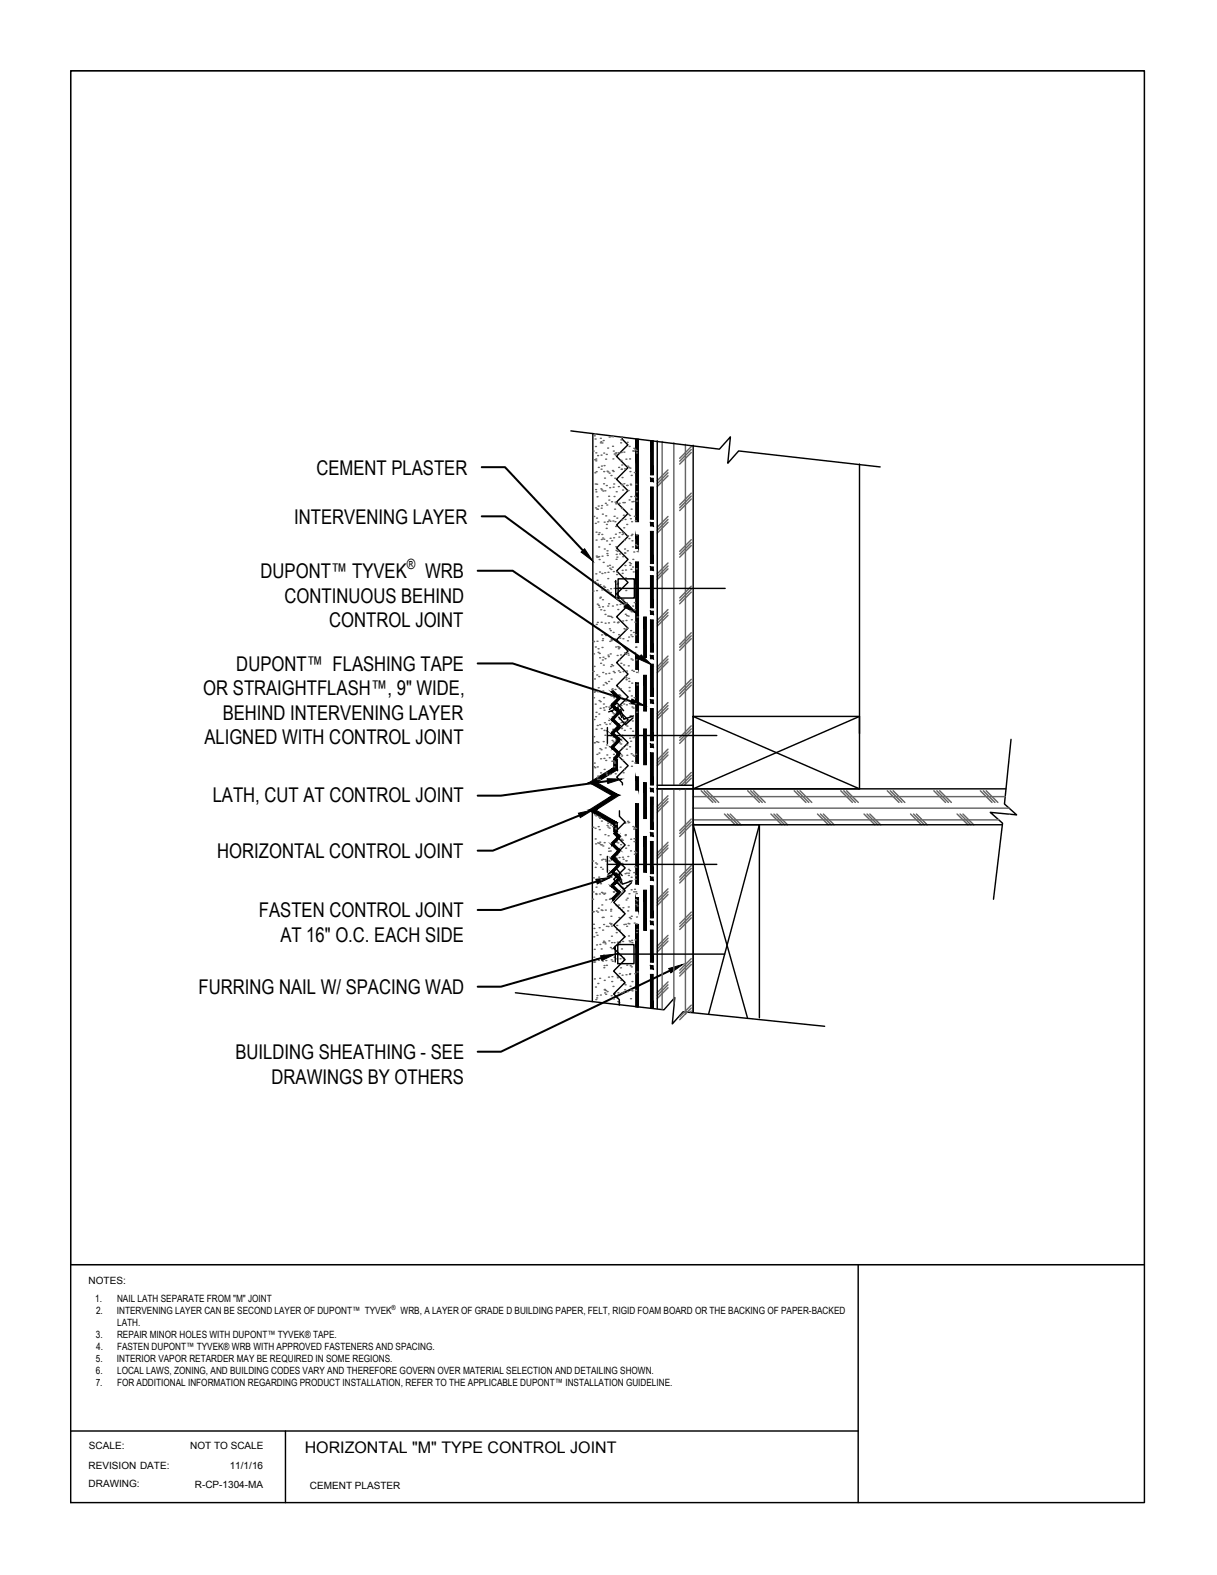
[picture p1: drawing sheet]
<svg xmlns="http://www.w3.org/2000/svg" width="216mm" height="279mm" viewBox="0 0 216 279" stroke-linecap="round" stroke-linejoin="round" font-family="sans-serif">
<!-- layer: .ATI-DETAIL -->
<g fill="none" stroke="#000" stroke-width=".25">
<path d="M101.3 76.4l26.3 3.3 2-2.2-.5 4.7 1.9-2.2 25.1 2.8M105.2 76.9v61.9M110.4 77.6v.3l1 1-2 2 2 2.1-2 2 2 2-2 2.1 2 2-2 2 2 2.1-2 2 2 2-2 2.1 2 2-2 2.1 2 2-2 2 2 2-2 2.1 2 2-2 2 2 2.1-2 2 2 2-2 2.1 2 2-2 2 2 2.1-2 2 2 2-2 2.1 1 1v.3M116.6 78.2v100.7M123 79v100.6v-33.3h11.7v34.3M152.5 82.3v47.8M109.2 104.4h19.4M109.2 103v2.8M109.7 102.7h2.8v3.4h-2.8zM107.8 129.1v2.8M107.8 130.5h19.4M108 126.3l1.7-.7 .6 1.7"/>
<path d="M108.1 125.8l1.4-1.1 1.1 1.4M108.5 126.2h.1M109.8 127.2l1.1 1.4 1.4-1.3M110.1 125.9l.6 1.7 1.7-.6M111.9 127.1h.1M116.6 139.3h6.4M123 127.1h29.5v12.8h-29.5zM123 127.1l29.5 12.8M152.5 127.1l-29.5 12.8h-6.4M178.4 139.9h-55.4v6.4M179.4 131.2l-1.2 11.4 2.2 2-4.7-.5 2.2 1.9-1.7 13.5M105.1 143.7v34"/>
<path d="M107.7 155.5l1.7-.6 .7 1.7M107.8 153.3h19.4M107.8 151.9v2.8M107.9 155.1l1.3-1.1 1.2 1.3M108.2 155.4h.1M109.5 156.5l1.2 1.3 1.3-1.2M109.8 155.1l.6 1.8 1.7-.6M109.9 143.8v1l1 1-2 2.1 2 2-2 2 2 2.1-2 2 2 2-2 2.1 2 2-2 2 2 2.1-2 2 2 2-2 2.1 2 2-2 2 1 1v1M111.7 156.3h.1M123 146.3l9.6 34.3M123 146.3h54.8M134.7 146.3l-9 33.5"/>
<path d="M91.4 176.1l26.4 3 1.9-2.1-.4 4.6 1.9-2.1 25.1 2.6M109.1 169.3h19.5M109.1 167.8v2.9M109.6 167.6h2.9v3.3h-2.9zM113 178.6h.1"/>
</g>
<!-- layer: -ATI-WRB -->
<path d="M115.4 78.2h.5M115.6 178.9h.1" fill="none" stroke="#000" stroke-width=".18"/>
<g fill="#000" stroke="#000" stroke-width=".18">
<path d="M115.4 94.3v5.7h.5zM115.4 94.3h.5v5.7z"/>
<path d="M115.4 92.7v.6h.5zM115.4 92.7h.5v.6z"/>
<path d="M115.4 86.4v5.7h.5zM115.4 86.4h.5v5.7z"/>
<path d="M115.4 84.8v.6h.5zM115.4 84.8h.5v.6z"/>
<path d="M115.4 78.2v6.1h.5zM115.4 78.2h.5v6.1z"/>
<path d="M115.4 116.3v.6h.5zM115.4 116.3h.5v.6z"/>
<path d="M115.4 110v5.7h.5zM115.4 110h.5v5.7z"/>
<path d="M115.4 108.4v.6h.5zM115.4 108.4h.5v.6z"/>
<path d="M115.4 102.1v5.7h.5zM115.4 102.1h.5v5.7z"/>
<path d="M115.4 100.6v.6h.5zM115.4 100.6h.5v.6z"/>
<path d="M115.4 133.5v5.8h.5zM115.4 133.5h.5v5.8z"/>
<path d="M115.4 132v.6h.5zM115.4 132h.5v.6z"/>
<path d="M115.4 125.7v5.7h.5zM115.4 125.7h.5v5.7z"/>
<path d="M115.4 124.1v.6h.5zM115.4 124.1h.5v.6z"/>
<path d="M115.4 117.8v5.7l.5 .1zM115.4 117.8h.5v5.8z"/>
<path d="M115.4 155.6v.6h.5zM115.4 155.6h.5v.6z"/>
<path d="M115.4 149.3v5.7h.5zM115.4 149.3h.5v5.7z"/>
<path d="M115.4 147.7v.6h.5zM115.4 147.7h.5v.6z"/>
<path d="M115.4 141.4v5.7h.5zM115.4 141.4h.5v5.7z"/>
<path d="M115.4 139.9v.5h.5zM115.4 139.9h.5v.5z"/>
<path d="M115.4 172.9v6h.5zM115.4 172.9h.5v6z"/>
<path d="M115.4 171.3v.6h.5zM115.4 171.3h.5v.6z"/>
<path d="M115.4 165v5.7h.5zM115.4 165h.5v5.7z"/>
<path d="M115.4 163.4v.6h.5zM115.4 163.4h.5v.6z"/>
<path d="M115.4 157.1v5.7h.5zM115.4 157.1h.5v5.7z"/>
</g>
<!-- layer: .ATI-TEXT -->
<path d="M103.1 97.9l.6-.5 1.5 2.1zM111.2 107l1.8 1.9-2.3-1.2zM113.7 116.2l1.9 1.8-2.3-1.1zM107.7 138.1l2.6 .1-2.5 .8zM112.1 124l2.3 1.2-2.5-.4zM102.6 144.3l2.6-.6-2.3 1.3zM105.7 156l2.6-.3-2.3 1.1zM106.5 169.6l2.6-.3-2.3 1.1zM118.6 171.8l2.6-.7-2.2 1.5z" fill="#000" stroke="#000" stroke-width=".18"/>
<path d="M85.5 91.6h4.1l21.3 15.7M85.5 82.9h4.1l13.8 14.7M84.7 117.7h6.2l21.1 6.7M84.7 101.2h6.2l22.6 15.3M107.8 138.6l-18.9 2.5h-4.2M102.8 144.7l-15.4 6.2h-2.7M105.8 156.4l-16.9 5h-4.2M106.7 170l-17.8 5h-4.2M118.8 172.2l-29.9 14.4h-4.2" fill="none" stroke="#000" stroke-width=".36"/>
<!-- layer: .ATI-DETAIL -->
<g fill="#000" stroke="#000" stroke-width=".18">
<path d="M112.8 94.9v2.4h.5zM112.8 94.9h.5v2.4z"/>
<path d="M112.8 77.9v14.6h.5zM112.8 77.9h.5v14.6z"/>
<path d="M112.8 116.4v2.4h.5zM112.8 116.4h.5v2.4z"/>
<path d="M112.8 99.7v14.3h.5zM112.8 99.7h.5v14.3z"/>
<path d="M108.4 125l.3 .3 1-1.6zM109.7 123.7l.3 .3-1.3 1.3z"/>
<path d="M109.7 131.1l-1.2 1.3 .2 .3zM109.7 131.1l.3 .3-1.3 1.3z"/>
<path d="M108.5 129.9l.2 .3 1-1.5zM109.7 128.7l.3 .3-1.3 1.2z"/>
<path d="M109.7 126.2l-1.2 1.3 .3 .2zM109.7 126.2l.3 .3-1.2 1.2z"/>
<path d="M109 134.4v.3h.4zM109 134.4h.4v.3z"/>
<path d="M109.1 134.2l.3 .3 .3-.9zM109.7 133.6l.3 .3-.6 .6z"/>
<path d="M108.5 132.7l1.2 1.2 .3-.3zM108.5 132.7l.2-.3 1.3 1.2z"/>
<path d="M108.5 130.2l1.2 1.2 .3-.3zM108.5 130.2l.2-.3 1.3 1.2z"/>
<path d="M108.5 127.7l1.2 1.3 .3-.3zM108.5 127.7l.3-.2 1.2 1.2z"/>
<path d="M109 125.8l.7 .7 .3-.3zM109.3 125.5l.7 .7-1-.4zM108.4 125.3l.6 .5 .3-.3zM108.7 125l.6 .5-.9-.2z"/>
<path d="M108.5 122.8l1.2 1.2 .3-.3zM108.5 122.8l.3-.3 1.2 1.2z"/>
<path d="M112.8 121.1v14.3h.5zM112.8 121.1h.5v14.3z"/>
<path d="M108.7 157l-.3 .3 1.6 .9zM108.4 157.3l1.6 .9-.3 .3z"/>
<path d="M108.7 149.5l-.2 .3 1.5 1zM108.5 149.8l1.5 1-.3 .3z"/>
<path d="M108.7 152l-.2 .3 1.5 1zM108.5 152.3l1.5 1-.3 .3z"/>
<path d="M108.5 154.8l1.5 1-1.2-1.3zM108.5 154.8l1.5 1-.3 .2z"/>
<path d="M108.9 146.3v1.2h.7zM108.9 146.3l.7-.3v1.5zM104.5 143.7l4.4 2.6 .7-.3zM104.5 143.7h1.2l3.9 2.3zM104.5 143.7h1.2l2.9-2.6zM105.7 143.7l2.9-2.6h1.2zM104.5 138.8l4.1 2.3h1.2zM104.5 138.8h1.3l4 2.3zM104.5 138.8h1.3l3.1-2.6zM105.8 138.8l3.1-2.6 .7 .4zM108.9 134.7v1.5l.7 .4zM108.9 134.7h.7v1.9z"/>
<path d="M109.4 147.7l-.3 .3 .9 .3zM109.1 148l.9 .3-.3 .3z"/>
<path d="M109 147.5l.4 .3v-.3zM109 147.5l.4 .3h-.4z"/>
<path d="M109.7 155.7l-.4 1 .7-.7zM109 156.4l.7-.7-.4 1zM109 156.4l-.3 .9 .6-.6zM108.4 157l.6-.6-.3 .9z"/>
<path d="M109.7 148.3l-1 1.5 1.3-1.2zM108.5 149.5l1.2-1.2-1 1.5z"/>
<path d="M109.7 150.8l-1 1.5 1.3-1.2zM109.7 150.8l-1 1.5-.2-.3z"/>
<path d="M109.7 153.3l-.9 1.5 1.2-1.3zM109.7 153.3l-.9 1.5-.3-.3z"/>
<path d="M109.7 158.2l-.9 1.5 1.2-1.2zM108.5 159.4l1.2-1.2-.9 1.5z"/>
<path d="M112.8 142.6v14.3h.5zM112.8 142.6h.5v14.3z"/>
<path d="M112.8 137.8v2.4h.5zM112.8 137.8h.5v2.4z"/>
<path d="M112.8 164v14.6h.5zM112.8 164h.5v14.6z"/>
<path d="M112.8 159.2v2.4h.5zM112.8 159.2h.5v2.4z"/>
</g>
<path d="M112.8 77.9h.5" fill="none" stroke="#000" stroke-width=".18"/>
<!-- layer: .ATI-HATCH -->
<g fill="none" stroke="#666" stroke-width=".25">
<path d="M105.4 77.3h.1M105.6 77h.1M105.6 77.9h.1M105.6 79.2h.1M106.5 77.8h.1M106.5 78.6h.1M106.6 78.4h.1M106.8 78.6h.1M107 78.2h.1M107.8 79.5h.1M108.1 77.5h.1M108.4 77.4h.1"/>
<path d="M108.7 79.2h.1M108.7 77.5h.1M110.1 78.6h.1M110.1 78h.1M110.3 77.6h.1M111.3 78.5h.1M111.6 79.2h.1M112.2 80h.1M112.4 79.5h.1M112.6 79.7h.1M112.9 79.9h.1M117.5 78.3v61"/>
<path d="M119.5 78.6v60.7M121.6 78.8v60.5M122.6 79.2l-2 2.1M122.6 79.7l-2 2.1M105.2 80h.1M105.3 91.6h.1M105.5 81.6h.1M105.5 83.9h.1M105.6 85.9h.1M105.6 92.8h.1M105.6 90.1h.1M105.7 86.9h.1"/>
<path d="M105.7 81.4h.1M105.7 80.3h.1M105.7 81.8h.1M105.7 87.3h.1M105.7 95.8h.1M105.7 94.4h.1M105.8 83.7h.1M105.8 98.6h.1M105.8 91.9h.1M105.8 85.9h.1M105.8 98.8h.1M105.8 90.3h.1"/>
<path d="M105.9 88.1h.1M106 90.3h.1M106 80.8h.1M106 98.8h.1M106.1 92.6h.1M106.1 89.8h.1M106.1 94.8h.1M106.1 82.9h.1M106.2 97h.1M106.2 98.7h.1M106.3 94.5h.1M106.3 99.3h.1"/>
<path d="M106.6 86.7h.1M106.6 80.7h.1M106.6 83.2h.1M106.7 90.2h.1M106.7 95.7h.1M106.7 82.7h.1M106.7 89.7h.1M106.7 86.9h.1M106.8 94.8h.1M106.8 98.7h.1M106.9 91.2h.1M106.9 95.4h.1"/>
<path d="M106.9 87.1h.1M107 99.8h.1M107.1 85.8h.1M107.1 80.4h.1M107.1 83.7h.1M107.1 95.7h.1M107.2 82.6h.1M107.2 92.6h.1M107.2 97.4h.1M107.2 84.8h.1M107.3 87.1h.1M107.4 89.3h.1"/>
<path d="M107.4 81.5h.1M107.5 91.5h.1M107.5 93.7h.1M107.6 80.6h.1M107.6 86.1h.1M107.6 93h.1M107.6 96h.1M107.6 89.6h.1M107.7 98.2h.1M107.7 83.6h.1M107.7 97.7h.1M107.7 98.5h.1"/>
<path d="M107.8 92.5h.1M107.8 83.7h.1M108 88h.1M108 88.7h.1M108 92.3h.1M108.1 83.9h.1M108.1 96.6h.1M108.2 86.5h.1M108.2 92.5h.1M108.2 95.5h.1M108.4 84.4h.1M108.5 89h.1"/>
<path d="M108.5 95.9h.1M108.6 83.5h.1M108.7 81.4h.1M108.7 92.4h.1M108.8 86.4h.1M108.8 83.6h.1M108.8 80h.1M108.9 95.4h.1M108.9 85.9h.1M108.9 88.1h.1M108.9 91.6h.1M109 80.5h.1"/>
<path d="M109 90.3h.1M109.1 84.8h.1M109.1 92.5h.1M109.1 89.1h.1M109.1 80.4h.1M109.2 94.8h.1M109.2 80.7h.1M109.2 93.4h.1M109.2 97h.1M109.2 89.4h.1M109.3 97.6h.1M109.3 99.2h.1"/>
<path d="M109.3 80.3h.1M109.3 98.3h.1M109.3 87.2h.1M109.3 89.3h.1M109.4 91.9h.1M109.4 98.8h.1M109.5 97.8h.1M109.7 86.3h.1M109.7 80.3h.1M109.7 82.9h.1M109.8 95.3h.1M109.8 89.3h.1"/>
<path d="M109.9 94.5h.1M109.9 98.3h.1M110.2 81.7h.1M110.2 80.3h.1M110.2 83.3h.1M110.2 85.9h.1M110.3 90.1h.1M110.3 82.5h.1M110.3 92.2h.1M110.3 90.2h.1M110.4 84.7h.1M110.4 94.8h.1"/>
<path d="M110.4 94.4h.1M110.4 86.1h.1M110.4 86.9h.1M110.5 98.7h.1M110.5 89.2h.1M110.6 91.4h.1M110.6 94.6h.1M110.7 93.6h.1M110.7 80.2h.1M110.7 85.8h.1M110.7 95.8h.1M110.8 89.2h.1"/>
<path d="M110.8 98.1h.1M110.8 83.2h.1M110.8 97.4h.1M110.9 92.1h.1M111 81.5h.1M111.2 86.1h.1M111.2 93h.1M111.3 86.1h.1M111.3 97.7h.1M111.3 82.7h.1M111.4 95.1h.1M111.4 87h.1"/>
<path d="M111.5 91.3h.1M111.5 82.9h.1M111.6 95.6h.1M111.6 88.7h.1M111.6 99.8h.1M111.7 81.4h.1M111.7 91.4h.1M111.8 83.7h.1M111.8 83h.1M111.8 85.9h.1M111.8 92h.1M111.9 100h.1"/>
<path d="M111.9 86h.1M111.9 88.1h.1M112 90.3h.1M112 95h.1M112 84.3h.1M112 92.5h.1M112.1 89h.1M112.1 94.8h.1M112.1 95.9h.1M112.2 97h.1M112.3 99.2h.1M112.3 89h.1"/>
<path d="M112.4 80h.1M112.4 97.9h.1M112.5 91.6h.1M112.5 83.8h.1M112.6 88.1h.1M112.7 92.4h.1M112.7 96.6h.1M112.8 88.3h.1M112.8 85.9h.1M112.9 94.9h.1M112.9 80.3h.1M112.9 87.2h.1"/>
<path d="M112.9 88.9h.1M113 96.8h.1M113 97.8h.1M118.5 83.4l-1.9 1.9M118.5 91.6l-1.9 1.9M118.5 99.9l-1.9 1.9M118.5 83.9l-1.9 1.9M118.5 92.1l-1.9 2M118.5 84.4l-1.9 1.9M118.5 92.7l-1.9 1.9M122.6 88.5l-2 2.1M122.6 87.5l-2 2.1"/>
<path d="M122.6 95.7l-2 2.1M122.6 88l-2 2.1M122.6 96.3l-2 2M122.6 80.3l-2 2M122.6 96.8l-2 2M105.2 119.1h.1M105.2 104.9h.1M105.2 113.8h.1M105.3 116h.1M105.3 113.8h.1M105.4 118.2h.1M105.5 103.2h.1"/>
<path d="M105.6 114.8h.1M105.7 101.8h.1M105.8 110.8h.1M105.8 104.8h.1M105.9 119.7h.1M105.9 113.8h.1M105.9 102.9h.1M106 103.5h.1M106 107.2h.1M106 110.4h.1M106.1 111.5h.1M106.1 115.1h.1"/>
<path d="M106.1 115.7h.1M106.2 107.4h.1M106.3 107.7h.1M106.3 115.9h.1M106.4 101.5h.1M106.4 116.7h.1M106.4 106.1h.1M106.4 103.7h.1M106.5 105.9h.1M106.5 117.7h.1M106.6 108.2h.1M106.7 110.4h.1"/>
<path d="M106.7 112.6h.1M106.8 104.7h.1M106.8 101.7h.1M106.8 114.9h.1M106.8 113.6h.1M106.9 117.1h.1M106.9 107.6h.1M106.9 106.4h.1M106.9 113.3h.1M106.9 119.3h.1M107 116.6h.1M107 118h.1"/>
<path d="M107.1 104h.1M107.2 108.3h.1M107.2 112.5h.1M107.3 101.6h.1M107.3 104.2h.1M107.3 109h.1M107.3 116.8h.1M107.4 110.6h.1M107.4 119.5h.1M107.4 112.7h.1M107.7 104.6h.1M107.8 100.4h.1"/>
<path d="M107.8 102.6h.1M107.8 107.5h.1M107.8 109.3h.1M107.9 101.5h.1M107.9 116.2h.1M107.9 104.9h.1M107.9 116.5h.1M107.9 110.5h.1M108 107.1h.1M108 119.5h.1M108 109.3h.1M108.1 111.6h.1"/>
<path d="M108.1 100.3h.1M108.2 100.8h.1M108.2 113.8h.1M108.3 116h.1M108.3 111.9h.1M108.3 105.1h.1M108.3 118.2h.1M108.3 104.4h.1M108.3 109.4h.1M108.4 101h.1M108.4 113.4h.1M108.4 113.7h.1"/>
<path d="M108.5 117.9h.1M108.5 109.5h.1M108.6 100.6h.1M108.6 107.5h.1M108.7 118.1h.1M108.8 112.2h.1M108.8 119.1h.1M108.8 101.4h.1M108.9 110.4h.1M108.9 104.4h.1M109 119.3h.1M109 113.3h.1"/>
<path d="M109.1 103.2h.1M109.2 114.8h.1M109.4 101.5h.1M109.4 101.9h.1M109.4 107.3h.1M109.4 106.2h.1M109.4 103.7h.1M109.5 116.3h.1M109.5 105.9h.1M109.5 110.5h.1M109.6 103.5h.1M109.6 110.4h.1"/>
<path d="M109.6 108.1h.1M109.6 114.7h.1M109.6 106.4h.1M109.7 110.4h.1M109.7 115.1h.1M109.7 119h.1M109.7 112.6h.1M109.8 114.9h.1M109.8 114.8h.1M109.9 104.3h.1M109.9 117h.1M110 119.3h.1"/>
<path d="M110 113.2h.1M110 107.2h.1M110 106.1h.1M110.1 116.2h.1M110.1 117.7h.1M110.4 101.2h.1M110.4 101.7h.1M110.5 110.2h.1M110.5 106.4h.1M110.5 113.3h.1M110.5 119.1h.1M110.6 118h.1"/>
<path d="M110.7 107.3h.1M110.7 111.5h.1M110.8 115.8h.1M110.9 100.3h.1M110.9 111.7h.1M110.9 107.1h.1M110.9 109h.1M110.9 102.5h.1M111 101.1h.1M111 104.8h.1M111 116.1h.1M111.1 110.1h.1"/>
<path d="M111.1 107h.1M111.1 119h.1M111.2 109.2h.1M111.2 111.4h.1M111.3 113.7h.1M111.4 115.9h.1M111.4 109.3h.1M111.5 118.1h.1M111.5 116.2h.1M111.5 113h.1M111.7 100.3h.1M111.8 108.3h.1"/>
<path d="M111.9 111.9h.1M111.9 112.6h.1M111.9 101h.1M111.9 116.9h.1M112 109.9h.1M112 108.5h.1M112.1 118.9h.1M112.1 112.9h.1M112.2 117.1h.1M112.2 100.6h.1M112.2 107.5h.1M112.3 101.5h.1"/>
<path d="M112.4 112.2h.1M112.4 119.1h.1M112.5 106.9h.1M112.6 108.1h.1M112.6 115.9h.1M112.6 110.4h.1M112.7 112.6h.1M112.8 114.8h.1M112.9 117.1h.1M112.9 100.9h.1M112.9 119.3h.1M113 109.5h.1"/>
<path d="M118.5 108.1l-1.9 2M118.5 116.4l-1.9 1.9M118.5 100.4l-1.9 1.9M118.5 108.7l-1.9 1.9M118.5 116.9l-1.9 1.9M118.5 100.9l-1.9 1.9M118.5 109.2l-1.9 1.9M118.5 117.4l-1.9 1.9M122.6 104l-2 2.1M122.6 112.3l-2 2M122.6 104.5l-2 2.1M122.6 112.8l-2 2"/>
<path d="M122.6 105l-2 2.1M122.6 113.3l-2 2.1M105.3 131.7h.1M105.3 123.8h.1M105.3 130.7h.1M105.3 136h.1M105.4 122.8h.1M105.4 127.6h.1M105.4 135.4h.1M105.4 120.4h.1M105.5 131.8h.1M105.5 122.7h.1"/>
<path d="M105.5 136.2h.1M105.6 124.9h.1M105.7 127.1h.1M105.7 129.4h.1M105.7 126.4h.1M105.8 131.6h.1M105.9 138h.1M105.9 133.8h.1M106 136h.1M106 128.7h.1M106 122.7h.1M106 138.3h.1"/>
<path d="M106 137.7h.1M106.1 131.7h.1M106.1 122h.1M106.2 126.7h.1M106.2 120h.1M106.2 133.6h.1M106.3 124.3h.1M106.4 138.3h.1M106.4 128.6h.1M106.4 132.8h.1M106.5 125.7h.1M106.5 124.5h.1"/>
<path d="M106.5 134.6h.1M106.5 137.1h.1M106.6 133h.1M106.7 129.3h.1M106.9 122.6h.1M107 121.5h.1M107 131.6h.1M107.1 125.6h.1M107.1 124.9h.1M107.1 123.8h.1M107.1 134.5h.1M107.2 126h.1"/>
<path d="M107.2 129.6h.1M107.2 136.5h.1M107.2 128.2h.1M107.3 130.4h.1M107.4 132.7h.1M107.4 121.1h.1M107.5 134.9h.1M107.5 125.4h.1M107.5 137.1h.1M107.5 128.5h.1M107.5 129.6h.1M107.6 121.3h.1"/>
<path d="M107.6 137.5h.1M107.6 132.2h.1M107.6 133.9h.1M107.8 129.8h.1M108 120.9h.1M108 127.8h.1M108 125.4h.1M108.1 134.4h.1M108.1 132.5h.1M108.1 128.4h.1M108.2 137.4h.1M108.4 120.5h.1"/>
<path d="M108.4 123.5h.1M108.5 122.7h.1M108.5 122.4h.1M108.5 135.1h.1M108.6 124.9h.1M108.6 131.3h.1M108.6 122.2h.1M108.6 127.2h.1M108.6 126.4h.1M108.7 129.4h.1M108.7 130.7h.1M108.8 131.6h.1"/>
<path d="M108.8 135h.1M108.8 133.8h.1M108.9 126.6h.1M108.9 123.8h.1M108.9 136h.1M108.9 130.7h.1M109 135.2h.1M109 135.4h.1M109.1 128.3h.1M109.1 122.3h.1M109.1 137.3h.1M109.2 131.3h.1"/>
<path d="M109.3 126.4h.1M109.6 125.2h.1M109.7 134.2h.1M109.7 122h.1M109.7 123.3h.1M109.8 126.7h.1M109.8 133.6h.1M109.8 127.6h.1M109.9 131.8h.1M110 123.5h.1M110 136.1h.1M110 122.2h.1"/>
<path d="M110.1 123.7h.1M110.1 131.2h.1M110.1 132h.1M110.2 125.2h.1M110.2 125.9h.1M110.3 128.2h.1M110.3 134.1h.1M110.3 129.3h.1M110.3 130.4h.1M110.4 132.6h.1M110.5 134.9h.1M110.5 137.1h.1"/>
<path d="M110.6 128.1h.1M110.7 124.9h.1M110.8 129.6h.1M110.8 136.5h.1M110.8 120.1h.1M111 124.4h.1M111 128.6h.1M111.1 120.3h.1M111.1 120.6h.1M111.1 125h.1M111.1 132.9h.1M111.2 134h.1"/>
<path d="M111.2 132.2h.1M111.2 128h.1M111.2 128.8h.1M111.5 120.4h.1M111.6 120.9h.1M111.6 127.8h.1M111.6 122.6h.1M111.6 122h.1M111.7 124.8h.1M111.7 130.9h.1M111.7 132.5h.1M111.8 127h.1"/>
<path d="M111.8 129.3h.1M111.9 131.5h.1M112 133.7h.1M112 123.5h.1M112 135.9h.1M112.1 121.2h.1M112.1 125.4h.1M112.1 135.1h.1M112.2 127.9h.1M112.2 129.7h.1M112.3 134h.1M112.3 130.9h.1"/>
<path d="M112.3 125.6h.1M112.5 134.2h.1M112.5 123.8h.1M112.5 130.7h.1M112.6 135.3h.1M112.7 124.8h.1M112.8 133.8h.1M112.9 126.4h.1M113 121.5h.1M117.5 139.9v39.1M118.5 124.6l-1.9 2M118.5 132.9l-1.9 1.9"/>
<path d="M118.5 125.2l-1.9 1.9M118.5 133.4l-1.9 1.9M118.5 125.7l-1.9 1.9M118.5 133.9l-1.9 1.9M119.5 139.9v38.2M120.7 139.9l-.1 .2M121.6 139.9v40M122.6 128.8l-2 2M122.6 120.5l-2 2.1M122.6 137l-2 2.1M122.6 121l-2 2.1M122.6 129.3l-2 2"/>
<path d="M122.6 137.5l-1.7 1.8M122.6 121.5l-2 2.1M122.6 129.8l-2 2.1M122.6 138.1l-1.2 1.2M105.1 159.5h.1M105.1 152.7h.1M105.2 146.8h.1M105.2 158.2h.1M105.3 155.7h.1M105.5 144.5h.1M105.6 146.9h.1M105.6 153.9h.1"/>
<path d="M105.6 148.8h.1M105.6 153.1h.1M105.7 149.7h.1M105.7 158.5h.1M105.7 144.7h.1M105.7 158.7h.1M105.7 157.4h.1M105.8 153.3h.1M106 149.5h.1M106.1 146.6h.1M106.2 155.6h.1M106.2 145h.1"/>
<path d="M106.2 149.6h.1M106.3 147.2h.1M106.3 158.6h.1M106.4 145.2h.1M106.4 149.4h.1M106.5 151.6h.1M106.5 149.8h.1M106.5 156.8h.1M106.5 153.9h.1M106.6 156.1h.1M106.7 158.3h.1M106.7 145.7h.1"/>
<path d="M106.7 152.6h.1M106.7 149.9h.1M106.9 154.2h.1M106.9 158.4h.1M106.9 152.4h.1M106.9 150.1h.1M107.1 158.6h.1M107.2 149.5h.1M107.3 158.5h.1M107.3 152.5h.1M107.3 148.1h.1M107.4 152.7h.1"/>
<path d="M107.5 159.6h.1M107.7 146.4h.1M107.8 155.4h.1M107.8 146h.1M107.8 146.7h.1M107.9 148.3h.1M107.9 155.3h.1M108 150.5h.1M108 151h.1M108 155.2h.1M108 152.7h.1M108.1 146.9h.1"/>
<path d="M108.1 154.9h.1M108.1 159.5h.1M108.2 157.2h.1M108.2 155.4h.1M108.2 159.4h.1M108.3 152.3h.1M108.3 151h.1M108.3 146.4h.1M108.4 155.6h.1M108.4 155.3h.1M108.7 146.6h.1M108.8 149.3h.1"/>
<path d="M108.8 158.2h.1M108.9 158.2h.1M109.1 147.8h.1M109.1 152.1h.1M109.2 146.9h.1M109.2 153.8h.1M109.2 156.4h.1M109.2 146.2h.1M109.3 147.2h.1M109.3 158.5h.1M109.3 155.2h.1M109.3 152.3h.1"/>
<path d="M109.3 149.4h.1M109.4 149.2h.1M109.4 151.6h.1M109.4 158.2h.1M109.5 153.9h.1M109.6 156.1h.1M109.6 149.5h.1M109.6 158.3h.1M109.8 152.1h.1M110.1 149.8h.1M110.1 156.7h.1M110.2 148.9h.1"/>
<path d="M110.3 149.1h.1M110.3 153.2h.1M110.4 158.1h.1M110.4 157.4h.1M110.4 152.1h.1M110.4 149.1h.1M110.5 152.4h.1M110.6 157.6h.1M110.8 146h.1M110.9 155h.1M110.9 148.2h.1M110.9 148.1h.1"/>
<path d="M111 150.5h.1M111 152.7h.1M111.1 152.7h.1M111.1 159.6h.1M111.1 154.9h.1M111.2 157.1h.1M111.3 159.3h.1M111.3 145.7h.1M111.4 151.9h.1M111.4 146h.1M111.4 150h.1M111.5 155.3h.1"/>
<path d="M111.5 154.2h.1M111.5 154.9h.1M111.5 145.9h.1M111.6 158.5h.1M111.7 154.4h.1M111.9 150.9h.1M111.9 148.9h.1M112 157.8h.1M112 155.6h.1M112.3 146.6h.1M112.4 147.1h.1M112.4 158.2h.1"/>
<path d="M112.4 154.8h.1M112.5 149.3h.1M112.5 148.8h.1M112.5 151.5h.1M112.5 146.8h.1M112.6 157.8h.1M112.6 151.1h.1M112.6 153.8h.1M112.7 156h.1M112.7 155.3h.1M112.7 159.6h.1M112.8 158.2h.1"/>
<path d="M112.8 146.9h.1M112.8 153.8h.1M112.8 151.2h.1M112.9 158.5h.1M113 159.8h.1M118.5 141.2l-1.9 1.9M118.5 141.7l-1.9 1.9M118.5 149.4l-1.9 1.9M118.5 157.7l-1.9 1.9M118.5 149.9l-1.9 1.9M118.5 158.2l-1.9 1.9M118.5 142.2l-1.9 1.9"/>
<path d="M118.5 150.4l-1.9 2M118.5 158.7l-1.9 1.9M122.6 153.6l-2 2M122.6 154.1l-2 2M122.6 154.6l-2 2M122.6 145.3l-2 2M122.6 145.8l-2 2.1M122.6 146.3l-2 2.1M123 145.4h54.2M123 143.4h56M123 141.3h55.3M123 146.1l.2 .2"/>
<path d="M124.4 140.3l2.1 2.1M124.9 140.3l2.1 2.1M125.4 140.3l2.1 2.1M128.5 144.4l1.9 1.9M129 144.4l2 1.9M129.6 144.4l1.9 1.9M132.6 140.3l2.1 2.1M133.2 140.3l2 2.1M133.7 140.3l2.1 2.1M136.8 144.4l1.9 1.9M137.3 144.4l1.9 1.9M137.8 144.4l1.9 1.9"/>
<path d="M140.9 140.3l2.1 2.1M141.4 140.3l2.1 2.1M141.9 140.3l2.1 2.1M145 144.4l2 1.9M145.6 144.4l1.9 1.9M146.1 144.4l1.9 1.9M149.2 140.3l2 2.1M149.7 140.3l2 2.1M150.2 140.3l2.1 2.1M153.3 144.4l1.9 1.9M153.8 144.4l1.9 1.9M154.3 144.4l1.9 1.9"/>
<path d="M157.4 140.3l2.1 2.1M157.9 140.3l2.1 2.1M158.4 140.3l2.1 2.1M161.5 144.4l2 1.9M162.1 144.4l1.9 1.9M162.6 144.4l1.9 1.9M165.7 140.3l2 2.1M166.2 140.3l2 2.1M166.7 140.3l2.1 2.1M169.8 144.4l1.9 1.9M170.3 144.4l1.9 1.9M170.8 144.4l1.9 1.9"/>
<path d="M173.9 140.3l2.1 2.1M174.4 140.3l2.1 2.1M175 140.3l2 2.1M179.1 144.4h.1M105.2 161.7h.1M105.3 164h.1M105.3 170.7h.1M105.3 166.2h.1M105.3 169.8h.1M105.4 164.7h.1M105.4 168.4h.1M105.4 173.7h.1"/>
<path d="M105.5 170.7h.1M105.6 175.1h.1M105.7 177.3h.1M105.7 165.4h.1M105.8 161.6h.1M105.8 167.6h.1M105.8 170.1h.1M105.8 177h.1M105.9 176.6h.1M105.9 165.9h.1M106 170.2h.1M106 161.8h.1"/>
<path d="M106.1 174.5h.1M106.1 161.1h.1M106.2 170.4h.1M106.3 164.6h.1M106.4 173.6h.1M106.4 167.5h.1M106.5 176.5h.1M106.6 161.4h.1M106.7 168.3h.1M106.8 160.5h.1M106.8 161.5h.1M106.8 162.8h.1"/>
<path d="M106.9 170.5h.1M106.9 165h.1M107 167.2h.1M107 162.7h.1M107.1 169.4h.1M107.1 167h.1M107.1 164h.1M107.1 171.7h.1M107.2 171.3h.1M107.2 173.9h.1M107.2 175.6h.1M107.2 175.5h.1"/>
<path d="M107.3 176.1h.1M107.3 167.2h.1M107.4 167.4h.1M107.4 161.4h.1M107.4 175.7h.1M107.5 176.4h.1M107.5 170.4h.1M107.6 164.3h.1M107.6 171.2h.1M107.7 175.9h.1M107.9 164.4h.1M107.9 173.3h.1"/>
<path d="M108 166.9h.1M108.2 163.8h.1M108.3 168.1h.1M108.3 161.6h.1M108.3 161.3h.1M108.4 164h.1M108.4 163.9h.1M108.4 162.5h.1M108.4 170.3h.1M108.4 176.6h.1M108.5 166.1h.1M108.5 164.3h.1"/>
<path d="M108.5 167.2h.1M108.5 174.1h.1M108.5 168.3h.1M108.6 173.3h.1M108.6 170.5h.1M108.7 175h.1M108.8 177.2h.1M108.9 167.2h.1M108.9 169.8h.1M109 176.2h.1M109.3 160.6h.1M109.3 165.4h.1"/>
<path d="M109.4 164.9h.1M109.4 164.2h.1M109.4 170.1h.1M109.4 169.1h.1M109.4 177h.1M109.5 173.1h.1M109.5 160.8h.1M109.5 167.1h.1M109.5 173.4h.1M109.6 177.7h.1M109.6 176.1h.1M109.6 169.3h.1"/>
<path d="M109.7 160.6h.1M109.7 161.1h.1M109.8 162.8h.1M109.8 177.9h.1M109.9 165h.1M109.9 172.7h.1M109.9 161.1h.1M109.9 167.2h.1M110 169.5h.1M110 170.1h.1M110.1 171.7h.1M110.1 173.9h.1"/>
<path d="M110.2 176.1h.1M110.2 161.4h.1M110.3 168.3h.1M110.4 173h.1M110.5 167h.1M110.5 161.7h.1M110.5 161h.1M110.5 166h.1M110.6 176h.1M110.6 170h.1M110.7 170.3h.1M110.7 164h.1"/>
<path d="M110.7 174.5h.1M110.7 166.2h.1M110.8 175.6h.1M110.9 174.7h.1M111 164h.1M111.1 172.9h.1M111.2 164.3h.1M111.2 171.2h.1M111.3 175.9h.1M111.4 161.6h.1M111.4 163.8h.1M111.5 160.9h.1"/>
<path d="M111.5 166h.1M111.6 163.9h.1M111.6 166.9h.1M111.6 162.8h.1M111.7 172.9h.1M111.7 172.7h.1M111.8 167.1h.1M111.8 174.9h.1M111.8 171.3h.1M111.9 177.2h.1M111.9 163h.1M111.9 175.6h.1"/>
<path d="M112 162.5h.1M112 171.5h.1M112 166.8h.1M112.1 167.2h.1M112.1 174.1h.1M112.1 175.8h.1M112.5 163.8h.1M112.6 172.7h.1M112.6 166.7h.1M112.7 175.7h.1M112.8 160.5h.1M112.9 163.9h.1"/>
<path d="M112.9 162.7h.1M112.9 165.4h.1M113 164.9h.1M113 160.7h.1M113 172.4h.1M118.5 165.9l-1.9 1.9M118.5 174.2l-1.9 1.9M118.5 166.4l-1.9 1.9M118.5 174.7l-1.9 1.9M118.5 166.9l-1.9 2M118.5 175.2l-1.9 1.9M122.6 161.8l-2 2.1"/>
<path d="M122.6 170.1l-2 2M122.6 178.3l-2 2.1M122.6 162.3l-2 2.1M122.6 170.6l-2 2M122.6 178.8l-2 2.1M122.6 162.8l-2 2.1M122.6 171.1l-2 2.1M122.6 179.4l-.1 .1"/>
</g>
<!-- layer: ATI-SAM -->
<g fill="#000" stroke="#000" stroke-width=".18">
<path d="M114.2 109.5v7.1h.5zM114.2 109.5h.5v7.1z"/>
<path d="M114.2 129.3v6.4h.5zM114.2 129.3h.5v6.4z"/>
<path d="M114.2 119.8v6.3h.5zM114.2 119.8h.5v6.3z"/>
<path d="M114.2 148.4v6.3h.5zM114.2 148.4h.5v6.3z"/>
<path d="M114.2 138.8v6.4h.5zM114.2 138.8h.5v6.4z"/>
<path d="M114.2 157.9v7.1h.5zM114.2 157.9h.5v7.1z"/>
</g>
<path d="M114.2 109.5h.5" fill="none" stroke="#000" stroke-width=".18"/>
<!-- layer: 0 -->
<path d="M12.5 12.6h190.5v211.8h-190.5z" fill="none" stroke="#000" stroke-width=".18"/>
<path d="M12.5 12.6h190.5v254h-190.5zM12.5 224.4h190.5M152.2 224.4v42.2M12.5 253.9h139.7M50.6 253.9v12.7" fill="none" stroke="#000" stroke-width=".25"/>
<g font-size="3.6">
<text x="56.1" y="84.2">CEMENT PLASTER</text>
<text x="52.2" y="92.9">INTERVENING LAYER</text>
<text x="46.2" y="102.6">DUPONT™ TYVEK</text>
<text x="50.5" y="106.9">CONTINUOUS BEHIND</text>
<text x="75.4" y="102.6">WRB</text>
<text x="58.4" y="111.3">CONTROL JOINT</text>
<text x="41.9" y="119">DUPONT™ FLASHING TAPE</text>
<text x="36.1" y="123.3">OR STRAIGHTFLASH™, 9&quot; WIDE,</text>
<text x="39.5" y="127.7">BEHIND INTERVENING LAYER</text>
<text x="36.3" y="132">ALIGNED WITH CONTROL JOINT</text>
<text x="37.7" y="142.2">LATH, CUT AT CONTROL JOINT</text>
<text x="38.5" y="152.2">HORIZONTAL CONTROL JOINT</text>
<text x="45.9" y="162.8">FASTEN CONTROL JOINT</text>
<text x="49.7" y="167.1">AT 16&quot; O.C. EACH SIDE</text>
<text x="35.2" y="176.3">FURRING NAIL W/ SPACING WAD</text>
<text x="41.8" y="187.9">BUILDING SHEATHING - SEE</text>
<text x="48.2" y="192.2">DRAWINGS BY OTHERS</text>
</g>
<text font-size="2.8" x="54.1" y="257.7">HORIZONTAL &quot;M&quot; TYPE CONTROL JOINT</text>
<text font-size="2.5" x="72.2" y="101">®</text>
<g font-size="1.8">
<text x="15.7" y="227.8">NOTES:</text>
<text x="16.9" y="231">1.</text>
<text x="17" y="233.1">2.</text>
<text x="20.7" y="233.1">INTERVENING LAYER CAN BE SECOND LAYER OF DUPONT™ TYVEK</text>
<text x="20.8" y="231">NAIL LATH SEPARATE FROM &quot;M&quot; JOINT</text>
<text x="71.1" y="233.1">WRB, A LAYER OF GRADE D BUILDING PAPER, FELT, RIGID FOAM BOARD OR THE BACKING OF PAPER-BACKED</text>
<text x="17" y="237.3">3.</text>
<text x="17.1" y="239.5">4.</text>
<text x="20.8" y="237.3">REPAIR MINOR HOLES WITH DUPONT™ TYVEK® TAPE.</text>
<text x="20.8" y="239.5">FASTEN DUPONT™ TYVEK® WRB WITH APPROVED FASTENERS AND SPACING.</text>
<text x="20.8" y="235.2">LATH.</text>
<text x="17" y="245.9">7.</text>
<text x="17" y="241.6">5.</text>
<text x="17" y="243.8">6.</text>
<text x="20.7" y="241.6">INTERIOR VAPOR RETARDER MAY BE REQUIRED IN SOME REGIONS.</text>
<text x="20.8" y="245.9">FOR ADDITIONAL INFORMATION REGARDING PRODUCT INSTALLATION, REFER TO THE APPLICABLE DUPONT™ INSTALLATION GUIDELINE.</text>
<text x="20.8" y="243.8">LOCAL LAWS, ZONING, AND BUILDING CODES VARY AND THEREFORE GOVERN OVER MATERIAL SELECTION AND DETAILING SHOWN.</text>
<text x="15.8" y="257.1">SCALE:</text>
<text x="33.7" y="257.1">NOT TO SCALE</text>
<text x="15.7" y="263.8">DRAWING:</text>
<text x="15.7" y="260.5">REVISION DATE:</text>
<text x="34.6" y="263.9">R-CP-1304-MA</text>
<text x="40.8" y="260.6">11/1/16</text>
<text x="55" y="264.2">CEMENT PLASTER</text>
</g>
<text font-size="1.2" x="69.5" y="232.3">®</text>
</svg>
